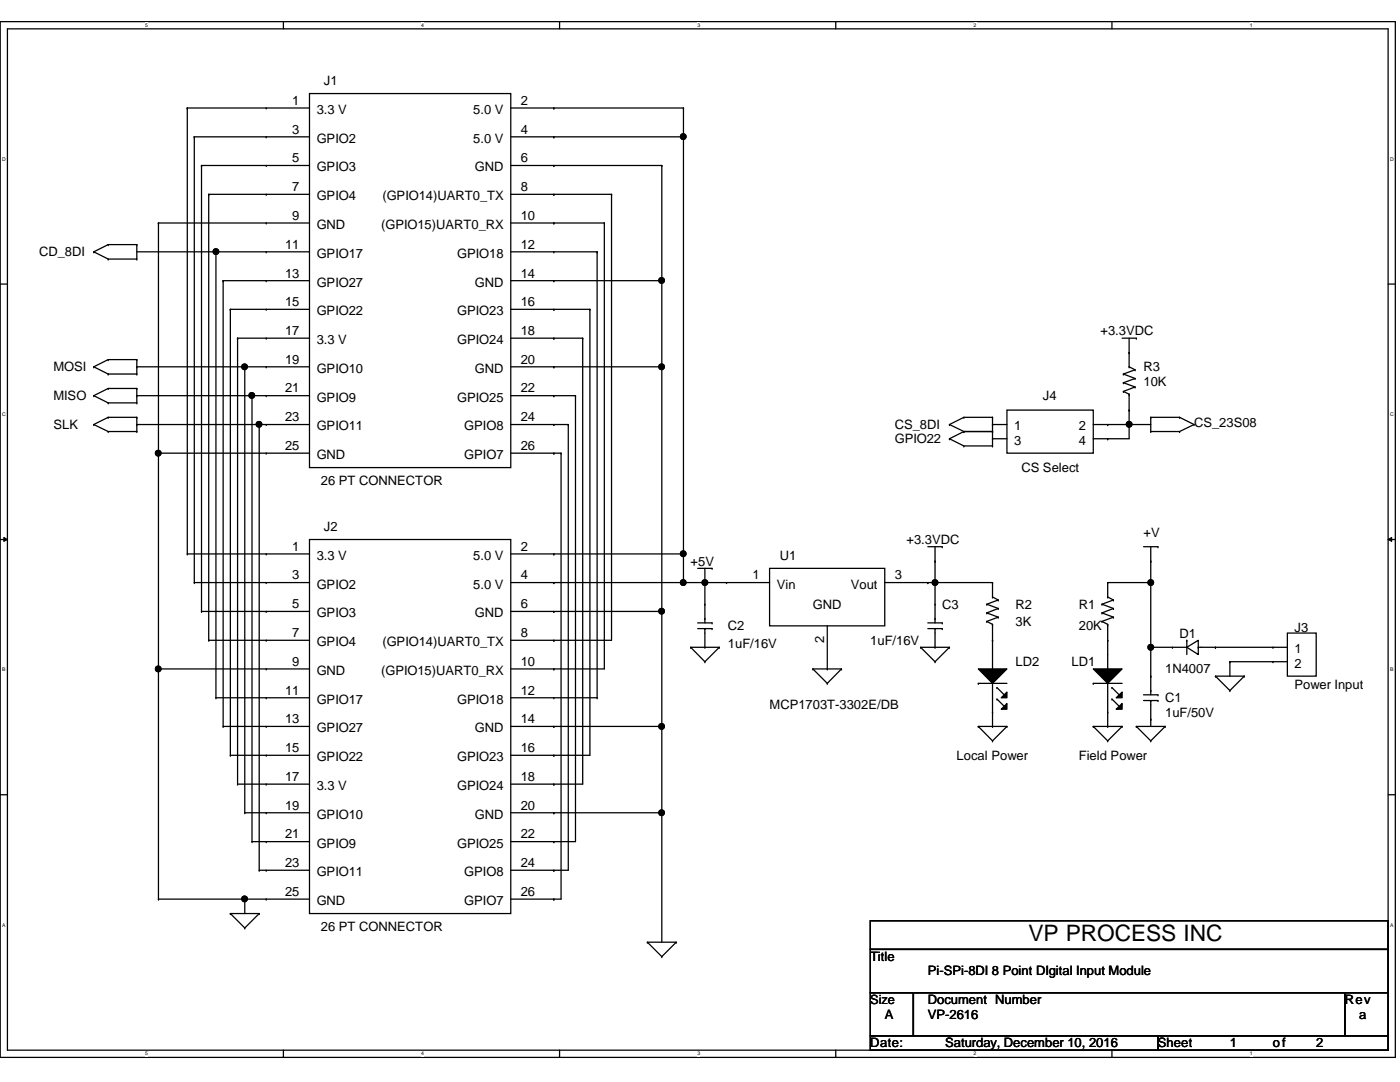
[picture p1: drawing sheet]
<svg xmlns="http://www.w3.org/2000/svg" width="279mm" height="216mm" viewBox="0 0 279 216" stroke-linecap="round" stroke-linejoin="round" font-family="sans-serif">
<path d="M0 4.3h278.5v206.7h-278.5zM1.5 5.8h275.5v203.7h-275.5z" fill="none" stroke="#000" stroke-width=".25"/>
<g fill="#fff">
<path d="M29 4.5h.5v1.1h-.5z"/>
<path d="M29 209.7h.5v1.2h-.5z"/>
</g>
<path d="M56.6 4.3v1.5M56.6 209.5v1.5" fill="none" stroke="#000" stroke-width=".25"/>
<g fill="#fff">
<path d="M84.1 4.5h.5v1.1h-.5z"/>
<path d="M84.1 209.7h.5v1.2h-.5z"/>
</g>
<path d="M111.7 4.3v1.5M111.7 209.5v1.5" fill="none" stroke="#000" stroke-width=".25"/>
<g fill="#fff">
<path d="M139.2 4.5h.5v1.1h-.5z"/>
<path d="M139.2 209.7h.5v1.2h-.5z"/>
</g>
<path d="M166.8 4.3v1.5M166.8 209.5v1.5" fill="none" stroke="#000" stroke-width=".25"/>
<g fill="#fff">
<path d="M194.3 4.5h.6v1.1h-.6z"/>
<path d="M194.3 209.7h.6v1.2h-.6z"/>
</g>
<path d="M221.9 4.3v1.5M221.9 209.5v1.5" fill="none" stroke="#000" stroke-width=".25"/>
<g fill="#fff">
<path d="M249.4 4.5h.6v1.1h-.6z"/>
<path d="M249.4 209.7h.6v1.2h-.6z"/>
<path d="M.4 31.2h.7v1.1h-.7z"/>
<path d="M277.4 31.2h.7v1.1h-.7z"/>
<path d="M.4 82.1h.7v1.2h-.7z"/>
<path d="M277.4 82.1h.7v1.2h-.7z"/>
</g>
<path d="M0 56.7h1.5M277 56.7h1.5" fill="none" stroke="#000" stroke-width=".25"/>
<g fill="#fff">
<path d="M.4 133.1h.7v1.1h-.7z"/>
<path d="M277.4 133.1h.7v1.1h-.7z"/>
</g>
<path d="M0 107.7h1.5M277 107.7h1.5" fill="none" stroke="#000" stroke-width=".25"/>
<path d="M.8 107.2l.7 .5-.7 .3zM277 107.7l.7-.5v.8z" fill="#000"/>
<path d="M.8 107.2l.7 .5-.7 .3zM277 107.7l.7-.5v.8z" fill="none" stroke="#000" stroke-width=".2"/>
<g fill="#fff">
<path d="M.4 184h.7v1.2h-.7z"/>
<path d="M277.4 184h.6v1.2h-.6z"/>
</g>
<g fill="none" stroke="#000" stroke-width=".25">
<path d="M61.8 18.7h40.1v74.6h-40.1zM37.4 21.5h.1M37.4 21.5h24.4M37.4 21.5v89M38.8 27.3h.1M38.8 27.3h23M38.8 27.3v88.9M40.2 33h.1M40.2 33h21.6M40.2 33v89M41.7 38.8h.1M41.7 38.8h20.1"/>
<path d="M41.7 38.8v89M53.1 21.5h.1M53.1 27.3h.1M53.1 33h.1M53.1 38.8h.1M101.9 38.8h20.1M101.9 21.5h34.5M101.9 27.3h34.5M101.9 33h30.2M110.5 38.8h.1M110.5 21.5h.1M110.5 27.3h.1"/>
<path d="M110.5 33h.1M122 38.8h.1M122 38.8v89h-20.1M132.1 33h.1M132.1 33v155M136.4 27.3h.1M136.4 21.5h.1M136.4 21.5v94.7M18.7 50.2h.1M18.7 50.2l2.9 1.5M21.6 48.8h.1M21.6 51.7h.1"/>
<path d="M21.6 48.8l-2.9 1.4M21.6 48.8h5.7M21.6 51.7h5.7M27.3 48.8h.1M27.3 51.7h.1M27.3 50.2h34.5M27.3 48.8v2.9M31.6 44.5h.1M31.6 44.5h30.2M31.6 44.5v134.9M43.1 50.2h.1M43.1 50.2v89"/>
<path d="M44.5 56h.1M44.5 56h17.3M44.5 56v88.9M53.1 44.5h.1M53.1 50.2h.1M53.1 56h.1M101.9 44.5h18.7M101.9 56h30.2M101.9 50.2h17.3M110.5 44.5h.1M110.5 56h.1M110.5 50.2h.1"/>
<path d="M119.2 50.2h.1M119.2 50.2v89M120.6 44.5h.1M120.6 44.5v89h-18.7M132.1 56h.1M18.7 73.2h.1M18.7 79h.1M18.7 73.2l2.9 1.4M18.7 79l2.9 1.4M21.6 71.8h.1M21.6 74.6h.1M21.6 77.5h.1"/>
<path d="M21.6 71.8l-2.9 1.4M21.6 71.8h5.7M21.6 74.6h5.7M21.6 77.5l-2.9 1.5M21.6 77.5h5.7M27.3 73.2h.1M27.3 79h.1M27.3 71.8h.1M27.3 74.6h.1M27.3 77.5h.1M27.3 79h34.5M27.3 73.2h34.5"/>
<path d="M27.3 71.8v2.8M27.3 77.5v2.9M46 61.7h.1M46 61.7h15.8M46 61.7v89M47.4 67.5h.1M47.4 67.5h14.4M47.4 67.5v89M48.9 73.2h.1M48.9 73.2v89M50.3 79h.1M50.3 79v88.9"/>
<path d="M53.1 61.7h.1M53.1 67.5h.1M53.1 73.2h.1M53.1 79h.1M101.9 79h13M101.9 73.2h30.2M101.9 67.5h14.4M101.9 61.7h15.8M110.5 79h.1M110.5 73.2h.1M110.5 67.5h.1M110.5 61.7h.1"/>
<path d="M114.9 79h.1M114.9 79v88.9h-13M116.3 67.5h.1M116.3 67.5v89h-14.4M117.7 61.7h.1M117.7 61.7v89h-15.8M132.1 73.2h.1M223.9 67.5h2.9M224.2 78.1h.1M224.2 76.4h.1M224.2 74.6h.1M224.2 78.1l1.1 .6"/>
<path d="M224.2 76.4l2.3 .8M224.2 74.6l2.3 .9M225.3 70.4h.1M225.3 73.2h.1M225.3 78.7h.1M225.3 78.7v8.8h-7.1M225.3 67.5v5.7M225.3 73.2l1.2 .6M226.5 77.2h.1M226.5 75.5h.1M226.5 73.8h.1M226.5 77.2l-2.3 .9"/>
<path d="M226.5 75.5l-2.3 .9M226.5 73.8l-2.3 .8M226.8 67.5h.1M18.7 84.7h.1M18.7 84.7l2.9 1.4M21.6 80.4h.1M21.6 83.3h.1M21.6 86.1h.1M21.6 86.1h5.7M21.6 83.3h5.7M21.6 80.4h5.7M21.6 83.3l-2.9 1.4"/>
<path d="M27.3 84.7h.1M27.3 80.4h.1M27.3 83.3h.1M27.3 86.1h.1M27.3 84.7h34.5M27.3 83.3v2.8M31.6 90.4h.1M31.6 90.4h30.2M51.7 84.7h.1M51.7 84.7v89M53.1 84.7h.1M53.1 90.4h.1"/>
<path d="M101.9 84.7h11.5M101.9 90.4h10.1M110.5 90.4h.1M110.5 84.7h.1M112 90.4h.1M112 90.4v89h-10.1M113.4 84.7h.1M113.4 84.7v89h-11.5M189.5 87.5h.1M189.5 84.7h.1M189.5 87.5l2.9 1.5M189.5 84.7l2.9 1.4"/>
<path d="M192.4 86.1h.1M192.4 89h.1M192.4 83.3h.1M192.4 86.1h5.7M192.4 83.3h5.7M192.4 86.1l-2.9 1.4M192.4 89h5.7M192.4 83.3l-2.9 1.4M198.1 86.1h.1M198.1 89h.1M198.1 83.3h.1M198.1 84.7h.1"/>
<path d="M198.1 87.5h.1M198.1 84.7h2.9M198.1 87.5h2.9M198.1 83.3v5.7M201 81.8h17.2v8.6h-17.2zM218.2 84.7h11.5M221.1 84.7h.1M221.1 87.5h.1M225.3 84.7h.1M225.3 81.8h.1M229.7 86.1h.1M229.7 83.3h.1"/>
<path d="M229.7 83.3v2.8M229.7 86.1h5.7M229.7 83.3h5.7M235.4 86.1h.1M235.4 83.3h.1M235.4 83.3l2.9 1.4M238.3 84.7h.1M238.3 84.7l-2.9 1.4M37.4 110.5h.1M37.4 110.5h24.4M38.8 116.2h.1M38.8 116.2h23"/>
<path d="M53.1 110.5h.1M53.1 116.2h.1M61.8 107.7h40.1v74.6h-40.1zM101.9 116.2h51.7M101.9 110.5h34.5M110.5 110.5h.1M110.5 116.2h.1M136.4 116.2h.1M136.4 110.5h.1M139.2 113.4h2.9M140.7 116.2h.1M140.7 113.4v10.9"/>
<path d="M142.1 113.4h.1M145 116.2h.1M153.6 113.4h23v11.5h-23zM176.6 116.2h21.5M185.2 116.2h.1M185.2 109.1h2.8M186.6 112h.1M186.6 116.2h.1M186.6 109.1v15.2M188 109.1h.1M198.1 119.1h.1M198.1 116.2h.1"/>
<path d="M198.1 116.2v2.9M198.1 119.1l1.1 .6M199.2 119.7h.1M199.2 119.7l-2.3 .9M221.1 119.1h.1M221.1 116.2h.1M221.1 116.2h8.6M221.1 119.1l1.1 .6M221.1 116.2v2.9M222.2 119.7h.1M222.2 119.7l-2.3 .9M228.2 109.1h2.9"/>
<path d="M229.7 112h.1M229.7 116.2h.1M229.7 109.1v29.5M231.1 109.1h.1M31.6 133.5h.1M31.6 133.5h30.2M40.2 122h.1M40.2 122h21.6M41.7 127.8h.1M41.7 127.8h20.1M43.1 139.2h.1M43.1 139.2h18.7"/>
<path d="M53.1 122h.1M53.1 127.8h.1M53.1 133.5h.1M53.1 139.2h.1M101.9 122h30.2M101.9 139.2h17.3M110.5 122h.1M110.5 133.5h.1M110.5 127.8h.1M110.5 139.2h.1M119.2 139.2h.1M132.1 122h.1"/>
<path d="M137.8 129.2h.1M137.8 129.2h5.8M137.8 129.2l2.9 2.8M139.2 125.4h2.9M139.2 124.3h2.9M140.7 132h.1M140.7 123.4h.1M140.7 125.4h.1M140.7 129.2h.1M140.7 120.6h.1M140.7 125.4v3.8M142.1 125.4h.1"/>
<path d="M142.1 124.3h.1M143.6 129.2h.1M143.6 129.2l-2.9 2.8M162.2 133.5h.1M162.2 133.5h5.7M162.2 133.5l2.9 2.9M165.1 136.4h.1M165.1 133.5h.1M165.1 124.9v8.6M167.9 133.5h.1M167.9 133.5l-2.8 2.9M183.7 129.2h.1"/>
<path d="M183.7 129.2h5.8M183.7 129.2l2.9 2.8M185.2 125.4h2.8M185.2 124.3h2.8M186.6 132h.1M186.6 123.4h.1M186.6 125.4h.1M186.6 129.2h.1M186.6 120.6h.1M186.6 125.4v3.8M188 125.4h.1M188 124.3h.1"/>
<path d="M189.5 129.2h.1M189.5 129.2l-2.9 2.8M195.2 133.5h5.8l-2.9 2.9zM195.2 136.4h.1M195.2 136.4h5.8M196.9 124h.1M196.9 122.3h.1M196.9 120.6h.1M196.9 124l1.2 .6M196.9 122.3l2.3 .8M196.9 120.6l2.3 .8M198.1 133.5h.1"/>
<path d="M198.1 127.8h.1M198.1 124.6h.1M198.1 124.6v8.9M198.1 136.4v8.5M199 137.2h.1M199 139.5h.1M199 137.2l1.4 1.4M199 139.5l1.4 1.4M199.2 123.1h.1M199.2 121.4h.1M199.2 123.1l-2.3 .9M199.2 121.4l-2.3 .9"/>
<path d="M201 138.1v1.1h-1.2zM218.2 133.5h5.7l-2.8 2.9zM218.2 136.4h.1M218.2 136.4h5.7M219.9 124h.1M219.9 122.3h.1M219.9 120.6h.1M219.9 124l1.2 .6M219.9 122.3l2.3 .8M219.9 120.6l2.3 .8M221.1 124.6h.1M221.1 127.8h.1"/>
<path d="M221.1 133.5h.1M221.1 124.6v8.9M221.1 136.4v8.5M221.9 137.2h.1M221.9 139.5h.1M221.9 137.2l1.5 1.4M221.9 139.5l1.5 1.4M222.2 123.1h.1M222.2 121.4h.1M222.2 123.1l-2.3 .9M222.2 121.4l-2.3 .9M222.8 139.2l1.1-1.1v1.1z"/>
<path d="M228.2 139.8h2.9M228.2 138.6h2.9M229.7 134.9h.1M229.7 129.2h.1M229.7 137.8h.1M229.7 139.8h.1M229.7 139.8v5.1M229.7 129.2h7.2M231.1 139.8h.1M231.1 138.6h.1M234 129.2h.1M236.9 129.2l2.2-1.4v2.8z"/>
<path d="M236.9 127.8h.1M236.9 127.8v2.8M239.1 129.2h.1M239.1 129.2h17.8M242.6 129.2h.1M242.6 134.9h.1M242.6 134.9h5.7M242.6 134.9l2.8 2.9M245.4 132h.1M245.4 137.8h.1M245.4 132h11.5M245.4 132v2.9"/>
<path d="M248.3 134.9h.1M248.3 134.9l-2.9 2.9M254 129.2h.1M254 132h.1M256.9 126.3h5.8v8.6h-5.8zM0 158.6h1.5M44.5 144.9h.1M44.5 144.9h17.3M46 150.7h.1M46 150.7h15.8M47.4 156.5h.1M47.4 156.5h14.4"/>
<path d="M53.1 144.9h.1M53.1 150.7h.1M53.1 156.5h.1M101.9 144.9h30.2M110.5 144.9h.1M110.5 156.5h.1M110.5 150.7h.1M132.1 144.9h.1M195.2 144.9h.1M195.2 144.9h5.8M195.2 144.9l2.9 2.9M198.1 147.8h.1"/>
<path d="M198.1 142.1h.1M198.1 144.9h.1M199.8 141.5l1.2-1.1v1.1zM201 144.9h.1M201 144.9l-2.9 2.9M218.2 144.9h.1M218.2 144.9h5.7M218.2 144.9l2.9 2.9M221.1 147.8h.1M221.1 142.1h.1M221.1 144.9h.1M222.8 141.5l1.1-1.1v1.1z"/>
<path d="M223.9 144.9h.1M223.9 144.9l-2.8 2.9M226.8 144.9h.1M226.8 144.9h5.7M226.8 144.9l2.9 2.9M229.7 143.5h.1M229.7 147.8h.1M232.5 144.9h.1M232.5 144.9l-2.8 2.9M277 158.6h1.5M31.6 179.4h.1M31.6 179.4h30.2"/>
<path d="M48.9 162.2h.1M48.9 179.4h.1M48.9 162.2h12.9M48.9 179.4v2.9M50.3 167.9h.1M50.3 167.9h11.5M51.7 173.7h.1M51.7 173.7h10.1M53.1 162.2h.1M53.1 167.9h.1M53.1 173.7h.1M53.1 179.4h.1"/>
<path d="M101.9 162.2h30.2M110.5 162.2h.1M110.5 179.4h.1M110.5 167.9h.1M110.5 173.7h.1M132.1 162.2h.1M46 182.3h.1M46 182.3h5.7M46 182.3l2.9 2.9M48.9 185.2h.1M51.7 182.3h.1M51.7 182.3l-2.8 2.9"/>
<path d="M129.2 188h.1M129.2 188h5.8M129.2 188l2.9 2.9M132.1 190.9h.1M135 188h.1M135 188l-2.9 2.9M173.7 183.7h103.3v5.7h-103.3zM173.7 189.4h103.3v8.7h-103.3zM173.7 198.1h8.6v8.6h-8.6zM182.3 198.1h86.1v8.6h-86.1zM268.4 198.1h8.6v8.6h-8.6zM173.7 206.7h57.4v2.8h-57.4z"/>
<path d="M231.1 206.7h45.9v2.8h-45.9z"/>
<circle cx="136.3" cy="27.3" r=".56"/>
<circle cx="43.1" cy="50.2" r=".56"/>
<circle cx="132" cy="56" r=".56"/>
<circle cx="48.8" cy="73.2" r=".56"/>
<circle cx="50.2" cy="78.9" r=".56"/>
<circle cx="132" cy="73.2" r=".56"/>
<circle cx="31.6" cy="90.4" r=".56"/>
<circle cx="51.7" cy="84.7" r=".56"/>
<circle cx="225.3" cy="84.7" r=".56"/>
<circle cx="136.3" cy="116.2" r=".56"/>
<circle cx="136.3" cy="110.5" r=".56"/>
<circle cx="140.7" cy="116.2" r=".56"/>
<circle cx="186.6" cy="116.2" r=".56"/>
<circle cx="229.7" cy="116.2" r=".56"/>
<circle cx="31.6" cy="133.5" r=".56"/>
<circle cx="132" cy="122" r=".56"/>
<circle cx="229.7" cy="129.2" r=".56"/>
<circle cx="132" cy="144.9" r=".56"/>
<circle cx="48.8" cy="179.4" r=".56"/>
<circle cx="132" cy="162.2" r=".56"/>
</g>
<g fill="#000">
<path d="M195.2 133.5h5.8l-2.9 2.9zM201 138.1v1.1h-1.2zM218.2 133.5h5.7l-2.8 2.9zM222.8 139.2l1.1-1.1v1.1zM199.8 141.5l1.2-1.1v1.1zM222.8 141.5l1.1-1.1v1.1z"/>
<circle cx="136.3" cy="27.3" r=".56"/>
<circle cx="43.1" cy="50.2" r=".56"/>
<circle cx="132" cy="56" r=".56"/>
<circle cx="48.8" cy="73.2" r=".56"/>
<circle cx="50.2" cy="78.9" r=".56"/>
<circle cx="132" cy="73.2" r=".56"/>
<circle cx="31.6" cy="90.4" r=".56"/>
<circle cx="51.7" cy="84.7" r=".56"/>
<circle cx="225.3" cy="84.7" r=".56"/>
<circle cx="136.3" cy="116.2" r=".56"/>
<circle cx="136.3" cy="110.5" r=".56"/>
<circle cx="140.7" cy="116.2" r=".56"/>
<circle cx="186.6" cy="116.2" r=".56"/>
<circle cx="229.7" cy="116.2" r=".56"/>
<circle cx="31.6" cy="133.5" r=".56"/>
<circle cx="132" cy="122" r=".56"/>
<circle cx="229.7" cy="129.2" r=".56"/>
<circle cx="132" cy="144.9" r=".56"/>
<circle cx="48.8" cy="179.4" r=".56"/>
<circle cx="132" cy="162.2" r=".56"/>
</g>
<text font-size="4.5" x="205.3" y="187.8">VP PROCESS INC</text>
<g font-size="2.6">
<text x="64.6" y="17">J1</text>
<text x="58.3" y="20.9">1</text>
<text x="63.2" y="22.7">3.3 V</text>
<text x="94.4" y="22.7">5.0 V</text>
<text x="103.9" y="20.9">2</text>
<text x="58.3" y="26.7">3</text>
<text x="63.2" y="28.5">GPIO2</text>
<text x="94.4" y="28.5">5.0 V</text>
<text x="103.9" y="26.7">4</text>
<text x="58.3" y="32.4">5</text>
<text x="63.2" y="34.2">GPIO3</text>
<text x="94.8" y="34.2">GND</text>
<text x="103.9" y="32.4">6</text>
<text x="58.3" y="38.1">7</text>
<text x="63.2" y="40">GPIO4</text>
<text x="76.3" y="40">(GPIO14)UART0_TX</text>
<text x="103.9" y="38.1">8</text>
<text x="58.3" y="43.9">9</text>
<text x="63.2" y="45.7">GND</text>
<text x="76.1" y="45.7">(GPIO15)UART0_RX</text>
<text x="103.9" y="43.9">10</text>
<text x="7.8" y="51.1">CD_8DI</text>
<text x="56.9" y="49.6">11</text>
<text x="63.2" y="51.4">GPIO17</text>
<text x="91.2" y="51.4">GPIO18</text>
<text x="103.9" y="49.6">12</text>
<text x="56.9" y="55.4">13</text>
<text x="63.2" y="57.2">GPIO27</text>
<text x="94.8" y="57.2">GND</text>
<text x="103.9" y="55.4">14</text>
<text x="56.9" y="61.1">15</text>
<text x="63.2" y="62.9">GPIO22</text>
<text x="91.2" y="62.9">GPIO23</text>
<text x="103.9" y="61.1">16</text>
<text x="56.9" y="66.8">17</text>
<text x="63.2" y="68.7">3.3 V</text>
<text x="91.2" y="68.7">GPIO24</text>
<text x="103.9" y="66.8">18</text>
<text x="219.6" y="66.9">+3.3VDC</text>
<text x="10.7" y="74.1">MOSI</text>
<text x="56.9" y="72.6">19</text>
<text x="63.2" y="74.4">GPIO10</text>
<text x="94.8" y="74.4">GND</text>
<text x="103.9" y="72.6">20</text>
<text x="228.2" y="74.1">R3</text>
<text x="228.2" y="77">10K</text>
<text x="10.7" y="79.8">MISO</text>
<text x="56.9" y="78.3">21</text>
<text x="63.2" y="80.1">GPIO9</text>
<text x="91.2" y="80.1">GPIO25</text>
<text x="103.9" y="78.3">22</text>
<text x="208.2" y="79.8">J4</text>
<text x="10.7" y="85.6">SLK</text>
<text x="56.9" y="84.1">23</text>
<text x="56.9" y="89.8">25</text>
<text x="63.2" y="85.9">GPIO11</text>
<text x="92.7" y="85.9">GPIO8</text>
<text x="103.9" y="84.1">24</text>
<text x="103.9" y="89.8">26</text>
<text x="178.6" y="88.4">GPIO22</text>
<text x="178.6" y="85.6">CS_8DI</text>
<text x="202.4" y="85.9">1</text>
<text x="202.4" y="88.7">3</text>
<text x="215.3" y="85.9">2</text>
<text x="215.3" y="88.7">4</text>
<text x="238.3" y="85.3">CS_23S08</text>
<text x="63.2" y="91.6">GND</text>
<text x="92.7" y="91.6">GPIO7</text>
<text x="203.8" y="94.2">CS Select</text>
<text x="64.1" y="96.8">26 PT CONNECTOR</text>
<text x="64.6" y="106">J2</text>
<text x="228.2" y="107.1">+V</text>
<text x="58.3" y="109.9">1</text>
<text x="63.2" y="111.7">3.3 V</text>
<text x="94.4" y="111.7">5.0 V</text>
<text x="103.9" y="109.9">2</text>
<text x="137.8" y="112.9">+5V</text>
<text x="155.6" y="111.7">U1</text>
<text x="180.9" y="108.5">+3.3VDC</text>
<text x="58.3" y="115.6">3</text>
<text x="63.2" y="117.4">GPIO2</text>
<text x="94.4" y="117.4">5.0 V</text>
<text x="103.9" y="115.6">4</text>
<text x="150.2" y="115.6">1</text>
<text x="155" y="117.4">Vin</text>
<text x="169.8" y="117.4">Vout</text>
<text x="178.6" y="115.6">3</text>
<text x="58.3" y="121.4">5</text>
<text x="63.2" y="123.2">GPIO3</text>
<text x="94.8" y="123.2">GND</text>
<text x="103.9" y="121.4">6</text>
<text x="145.3" y="125.8">C2</text>
<text x="162.2" y="121.5">GND</text>
<text x="188" y="121.5">C3</text>
<text x="202.7" y="121.5">R2</text>
<text x="202.7" y="124.9">3K</text>
<text x="215.3" y="121.5">R1</text>
<text x="215.3" y="125.8">20K</text>
<text x="58.3" y="127.1">7</text>
<text x="63.2" y="128.9">GPIO4</text>
<text x="76.3" y="128.9">(GPIO14)UART0_TX</text>
<text x="103.9" y="127.1">8</text>
<text x="145.3" y="129.2">1uF/16V</text>
<text x="164.5" y="128.3" transform="rotate(-90 164.5 128.3)">2</text>
<text x="173.7" y="128.7">1uF/16V</text>
<text x="235.4" y="127.2">D1</text>
<text x="258.4" y="126.1">J3</text>
<text x="258.4" y="130.3">1</text>
<text x="58.3" y="132.8">9</text>
<text x="63.2" y="134.7">GND</text>
<text x="76.1" y="134.7">(GPIO15)UART0_RX</text>
<text x="103.9" y="132.8">10</text>
<text x="202.7" y="132.9">LD2</text>
<text x="213.9" y="132.9">LD1</text>
<text x="232.5" y="134.4">1N4007</text>
<text x="258.4" y="137.5">Power Input</text>
<text x="258.4" y="133.2">2</text>
<text x="56.9" y="138.6">11</text>
<text x="63.2" y="140.4">GPIO17</text>
<text x="91.2" y="140.4">GPIO18</text>
<text x="103.9" y="138.6">12</text>
<text x="153.6" y="141.6">MCP1703T-3302E/DB</text>
<text x="232.5" y="140.1">C1</text>
<text x="232.5" y="143">1uF/50V</text>
<text x="56.9" y="144.3">13</text>
<text x="63.2" y="146.1">GPIO27</text>
<text x="94.8" y="146.1">GND</text>
<text x="103.9" y="144.3">14</text>
<text x="56.9" y="150.1">15</text>
<text x="56.9" y="155.8">17</text>
<text x="63.2" y="151.9">GPIO22</text>
<text x="91.2" y="151.9">GPIO23</text>
<text x="103.9" y="150.1">16</text>
<text x="103.9" y="155.8">18</text>
<text x="190.9" y="151.6">Local Power</text>
<text x="215.3" y="151.6">Field Power</text>
<text x="56.9" y="161.5">19</text>
<text x="63.2" y="157.6">3.3 V</text>
<text x="91.2" y="157.6">GPIO24</text>
<text x="103.9" y="161.5">20</text>
<text x="56.9" y="167.3">21</text>
<text x="63.2" y="163.4">GPIO10</text>
<text x="94.8" y="163.4">GND</text>
<text x="103.9" y="167.3">22</text>
<text x="56.9" y="173">23</text>
<text x="63.2" y="169.1">GPIO9</text>
<text x="91.2" y="169.1">GPIO25</text>
<text x="103.9" y="173">24</text>
<text x="56.9" y="178.8">25</text>
<text x="63.2" y="174.8">GPIO11</text>
<text x="92.7" y="174.8">GPIO8</text>
<text x="103.9" y="178.8">26</text>
<text x="63.2" y="180.6">GND</text>
<text x="64.1" y="185.8">26 PT CONNECTOR</text>
<text x="92.7" y="180.6">GPIO7</text>
<text x="173.7" y="191.8">Title</text>
<text x="185.2" y="194.6">Pi-SPi-8DI 8 Point DIgital Input Module</text>
<text x="176.6" y="203.2">A</text>
<text x="185.2" y="200.4">Document Number</text>
<text x="185.2" y="203.2">VP-2616</text>
<text x="268.4" y="200.4">Rev</text>
<text x="271.3" y="203.2">a</text>
<text x="173.7" y="209">Date:</text>
<text x="188.6" y="209">Saturday, December 10, 2016</text>
<text x="231.1" y="209">Sheet</text>
<text x="245.4" y="209">1</text>
<text x="254" y="209">of</text>
<text x="262.7" y="209">2</text>
</g>
<text font-size="2.5" x="173.7" y="200.4">Size</text>
<g font-size="1">
<text x="29" y="5.4">5</text>
<text x="84.1" y="5.4">4</text>
<text x="139.2" y="5.4">3</text>
<text x="194.3" y="5.4">2</text>
<text x="249.4" y="5.4">1</text>
<text x=".4" y="32.1">D</text>
<text x="277.4" y="32.1">D</text>
<text x=".4" y="83">C</text>
<text x="277.4" y="83">C</text>
<text x=".4" y="134">B</text>
<text x="277.4" y="134">B</text>
<text x=".4" y="184.9">A</text>
<text x="277.4" y="184.9">A</text>
<text x="29" y="210.6">5</text>
<text x="84.1" y="210.6">4</text>
<text x="139.2" y="210.6">3</text>
<text x="194.3" y="210.6">2</text>
<text x="249.4" y="210.6">1</text>
</g>
</svg>
